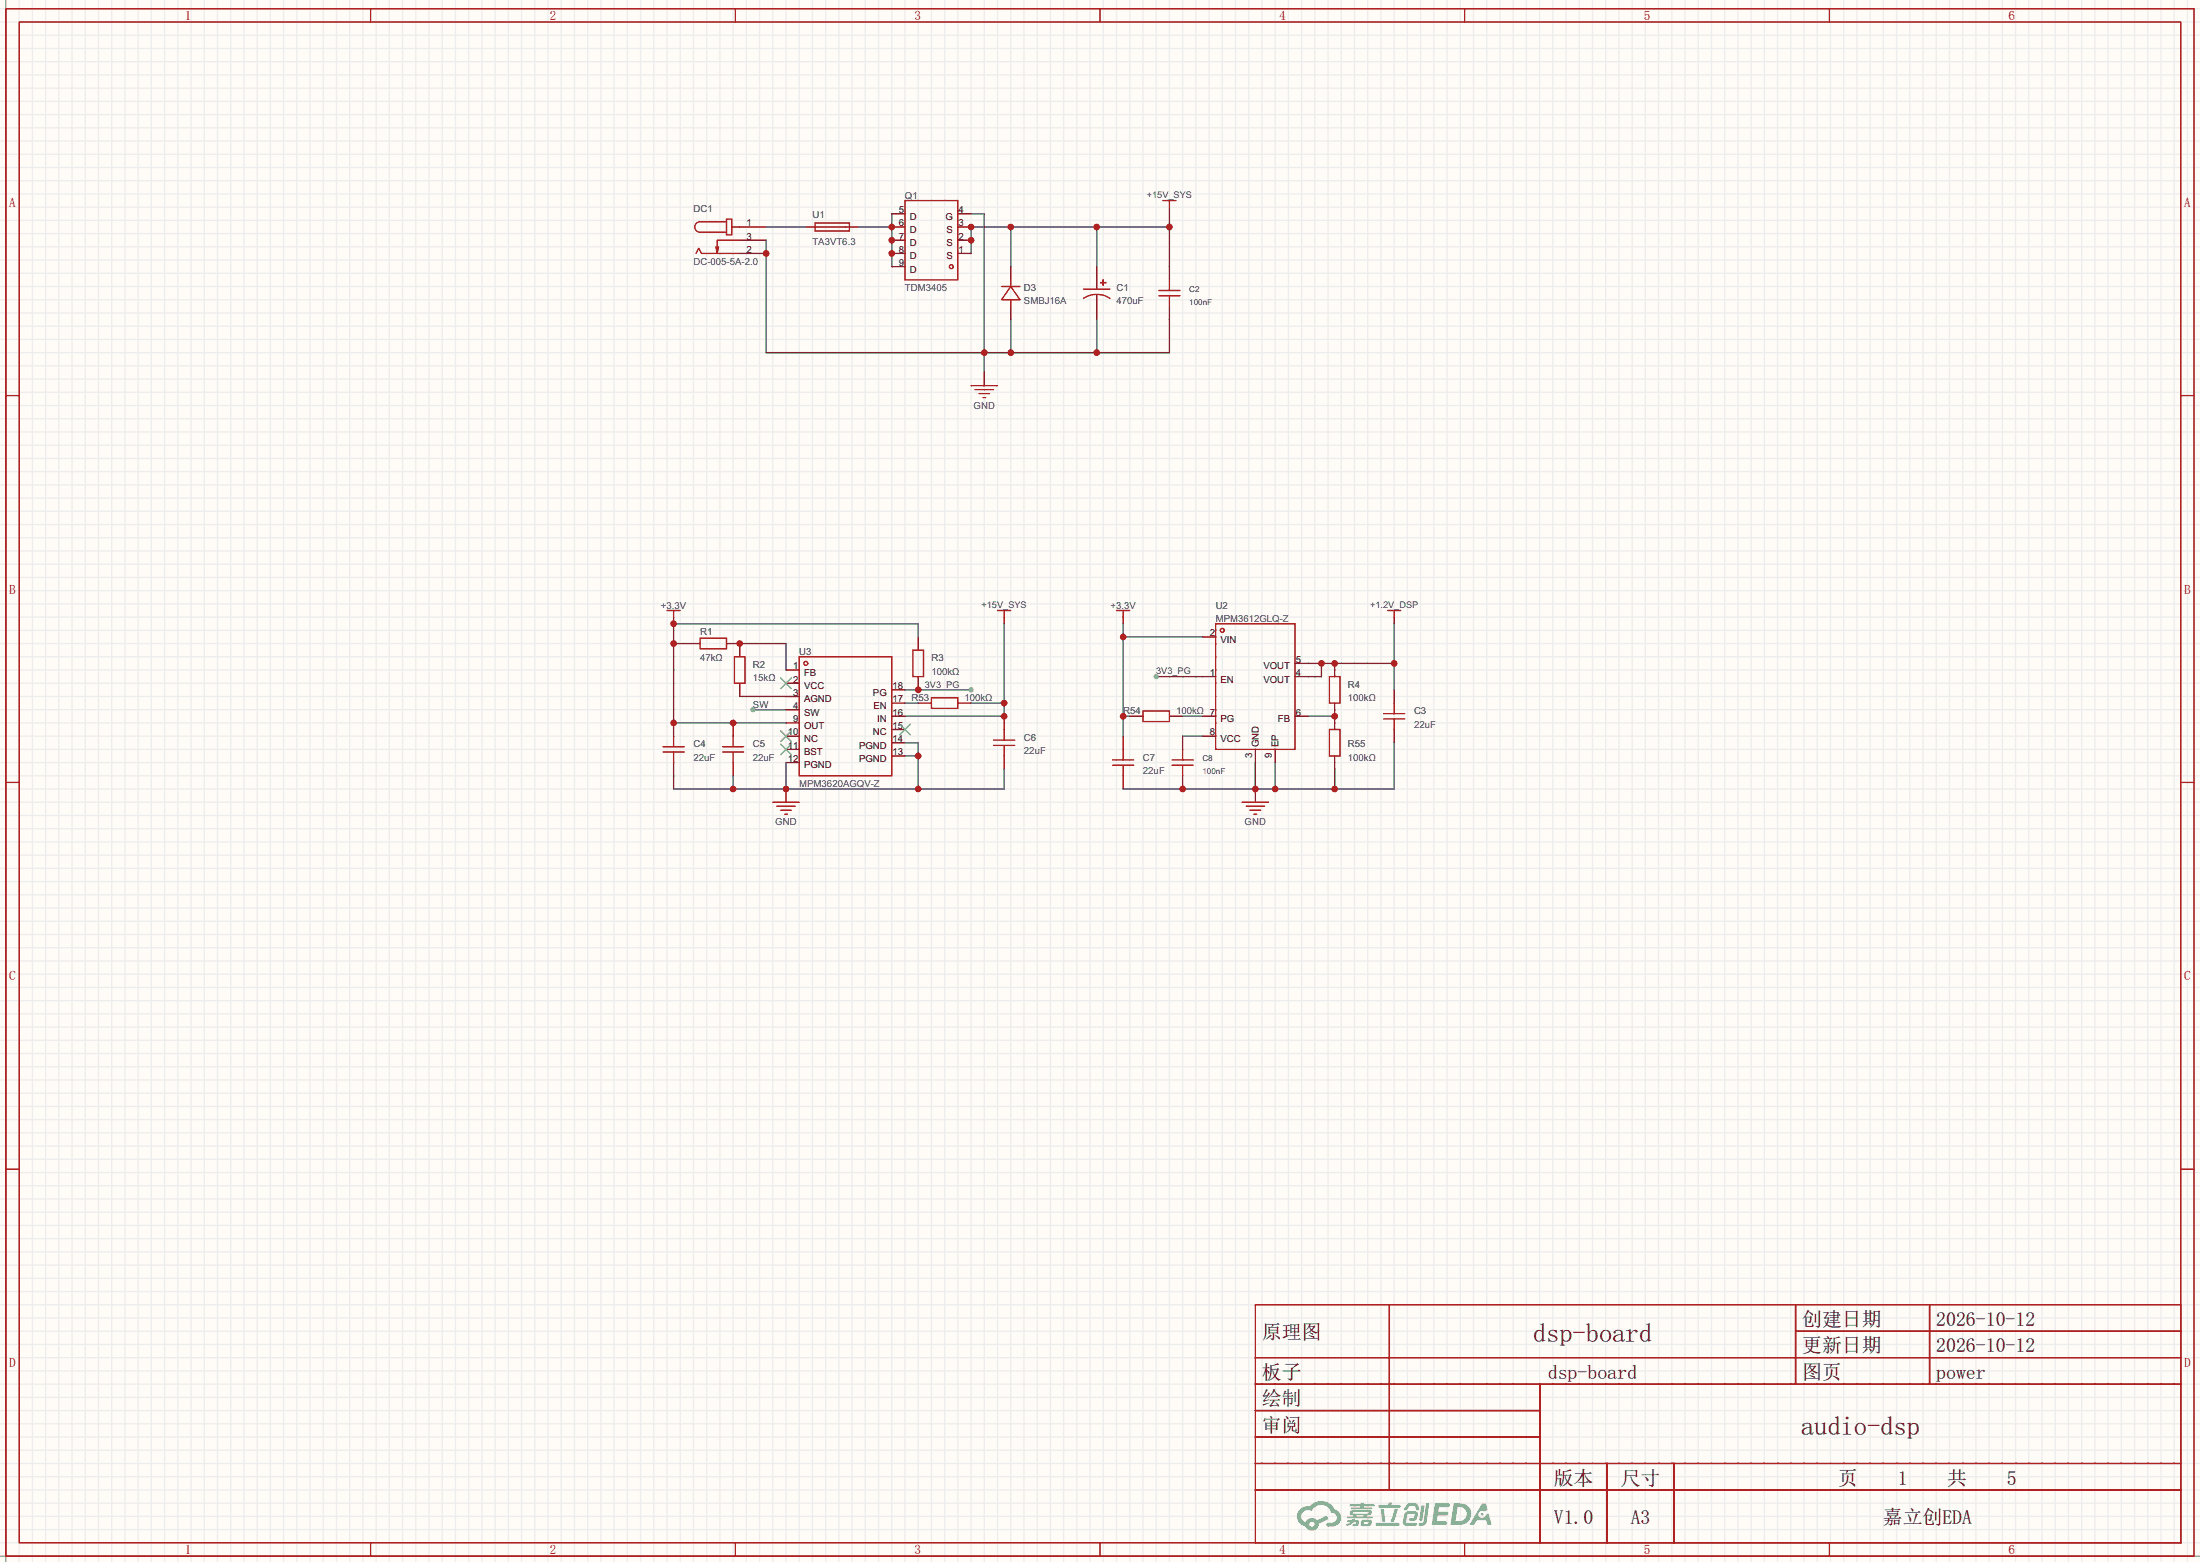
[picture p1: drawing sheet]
<svg xmlns="http://www.w3.org/2000/svg" width="423mm" height="300mm" viewBox="0 0 423 300" stroke-linecap="round" stroke-linejoin="round" font-family="sans-serif">
<path d="M0 0h422.7v300h-422.7z" fill="#fffcf7"/>
<g fill="none" stroke="#ededed" stroke-width=".25">
<path d="M0 1.7h422.7M0 4.2h422.7M0 6.8h422.7M0 9.3h422.7M0 11.8h422.7M0 14.4h422.7M0 16.9h422.7M0 19.5h422.7M1.1 0v300M3.7 0v300M6.2 0v300M8.8 0v300"/>
<path d="M11.3 0v300M13.8 0v300M16.4 0v300M18.9 0v300M21.5 0v300M24 0v300M26.5 0v300M29.1 0v300M31.6 0v300M34.2 0v300M36.7 0v300M39.2 0v300"/>
<path d="M41.8 0v300M44.3 0v300M46.9 0v300M49.4 0v300M51.9 0v300M54.5 0v300M57 0v300M59.6 0v300M62.1 0v300M64.6 0v300M67.2 0v300M69.7 0v300"/>
<path d="M72.3 0v300M74.8 0v300M77.3 0v300M79.9 0v300M82.4 0v300M85 0v300M87.5 0v300M90 0v300M92.6 0v300M95.1 0v300M97.7 0v300M100.2 0v300"/>
<path d="M102.7 0v300M105.3 0v300M107.8 0v300M110.4 0v300M112.9 0v300M115.4 0v300M118 0v300M120.5 0v300M123.1 0v300M125.6 0v300M128.1 0v300M130.7 0v300"/>
<path d="M133.2 0v300M135.8 0v300M138.3 0v300M140.8 0v300M143.4 0v300M145.9 0v300M148.5 0v300M151 0v300M153.5 0v300M156.1 0v300M158.6 0v300M161.2 0v300"/>
<path d="M163.7 0v300M166.2 0v300M168.8 0v300M171.3 0v300M173.9 0v300M176.4 0v300M178.9 0v300M181.5 0v300M184 0v300M186.6 0v300M189.1 0v300M191.6 0v300"/>
<path d="M194.2 0v300M196.7 0v300M199.3 0v300M201.8 0v300M204.3 0v300M206.9 0v300M209.4 0v300M212 0v300M214.5 0v300M217 0v300M219.6 0v300M222.1 0v300"/>
<path d="M224.7 0v300M227.2 0v300M229.7 0v300M232.3 0v300M234.8 0v300M237.4 0v300M239.9 0v300M242.4 0v300M245 0v300M247.5 0v300M250.1 0v300M252.6 0v300"/>
<path d="M255.1 0v300M257.7 0v300M260.2 0v300M262.8 0v300M265.3 0v300M267.8 0v300M270.4 0v300M272.9 0v300M275.5 0v300M278 0v300M280.5 0v300M283.1 0v300"/>
<path d="M285.6 0v300M288.2 0v300M290.7 0v300M293.2 0v300M295.8 0v300M298.3 0v300M300.9 0v300M303.4 0v300M305.9 0v300M308.5 0v300M311 0v300M313.6 0v300"/>
<path d="M316.1 0v300M318.6 0v300M321.2 0v300M323.7 0v300M326.3 0v300M328.8 0v300M331.3 0v300M333.9 0v300M336.4 0v300M339 0v300M341.5 0v300M344 0v300"/>
<path d="M346.6 0v300M349.1 0v300M351.7 0v300M354.2 0v300M356.7 0v300M359.3 0v300M361.8 0v300M364.4 0v300M366.9 0v300M369.4 0v300M372 0v300M374.5 0v300"/>
<path d="M377.1 0v300M379.6 0v300M382.1 0v300M384.7 0v300M387.2 0v300M389.8 0v300M392.3 0v300M394.8 0v300M397.4 0v300M399.9 0v300M402.5 0v300M405 0v300"/>
<path d="M407.5 0v300M410.1 0v300M412.6 0v300M415.2 0v300M417.7 0v300M420.2 0v300M0 22h422.7M0 24.5h422.7M0 27.1h422.7M0 29.6h422.7M0 32.2h422.7M0 34.7h422.7"/>
<path d="M0 37.2h422.7M0 39.8h422.7M0 42.3h422.7M0 44.9h422.7M0 47.4h422.7M0 49.9h422.7M0 52.5h422.7M0 55h422.7M0 57.6h422.7M0 60.1h422.7M0 62.6h422.7M0 65.2h422.7"/>
<path d="M0 67.7h422.7M0 70.3h422.7M0 72.8h422.7M0 75.3h422.7M0 77.9h422.7M0 80.4h422.7M0 83h422.7M0 85.5h422.7M0 88h422.7M0 90.6h422.7M0 93.1h422.7M0 95.7h422.7"/>
<path d="M0 98.2h422.7M0 100.7h422.7M0 103.3h422.7M0 105.8h422.7M0 108.4h422.7M0 110.9h422.7M0 113.4h422.7M0 116h422.7M0 118.5h422.7M0 121.1h422.7M0 123.6h422.7M0 126.1h422.7"/>
<path d="M0 128.7h422.7M0 131.2h422.7M0 133.8h422.7M0 136.3h422.7M0 138.8h422.7M0 141.4h422.7M0 143.9h422.7M0 146.5h422.7M0 149h422.7M0 151.5h422.7M0 154.1h422.7M0 156.6h422.7"/>
<path d="M0 159.2h422.7M0 161.7h422.7M0 164.2h422.7M0 166.8h422.7M0 169.3h422.7M0 171.9h422.7M0 174.4h422.7M0 176.9h422.7M0 179.5h422.7M0 182h422.7M0 184.6h422.7M0 187.1h422.7"/>
<path d="M0 189.6h422.7M0 192.2h422.7M0 194.7h422.7M0 197.3h422.7M0 199.8h422.7M0 202.3h422.7M0 204.9h422.7M0 207.4h422.7M0 210h422.7M0 212.5h422.7M0 215h422.7M0 217.6h422.7"/>
<path d="M0 220.1h422.7M0 222.7h422.7M0 225.2h422.7M0 227.7h422.7M0 230.3h422.7M0 232.8h422.7M0 235.4h422.7M0 237.9h422.7M0 240.4h422.7M0 243h422.7M0 245.5h422.7M0 248.1h422.7"/>
<path d="M0 250.6h422.7M0 253.1h422.7M0 255.7h422.7M0 258.2h422.7M0 260.8h422.7M0 263.3h422.7M0 265.8h422.7M0 268.4h422.7M0 270.9h422.7M0 273.5h422.7M0 276h422.7M0 278.5h422.7"/>
<path d="M0 281.1h422.7M0 283.6h422.7M0 286.2h422.7M0 288.7h422.7M0 291.2h422.7M0 293.8h422.7M0 296.3h422.7M0 298.9h422.7"/>
</g>
<path d="M1.1 0v300M0 298.9h422.7" fill="none" stroke="#999" stroke-width=".25"/>
<g fill="none" stroke="#a10000" stroke-width=".25">
<path d="M1.1 1.7h420.4v297.2h-420.4zM3.7 4.2h415.3v292.1h-415.3zM71.2 1.7v2.5M141.3 1.7v2.5M211.3 1.7v2.5M281.4 1.7v2.5M351.5 1.7v2.5M1.1 76h2.6M419 76h2.5M1.1 150.3h2.6M419 150.3h2.5M1.1 224.6h2.6"/>
<path d="M419 224.6h2.5M241.2 250.6h177.8v45.7h-177.8zM266.9 250.6v35.6M345 250.6v15.2M345 255.7h74M370.7 250.6v15.2M241.2 260.8h177.8M241.2 265.8h177.8M241.2 270.9h54.7M241.2 276h54.7M295.9 265.8v30.5M71.2 296.3v2.6"/>
<path d="M141.3 296.3v2.6M211.3 296.3v2.6M241.2 281.1h177.8M241.2 286.2h177.8M281.4 296.3v2.6M308.8 281.1v15.2M321.6 281.1v15.2M351.5 296.3v2.6"/>
</g>
<g fill="#5487ff">
<path d="M275.7 288.7h1.6a1.34 1.34 0 0 1 1.2 .2 .37 .37 0 0 1-.3 .6h-1.7l-.2 .8h1.6a.37 .37 0 0 1 .4 .4 .37 .37 0 0 1-.4 .4h-1.7l-.2 1.1h1.4a.48 .48 0 0 1 .6 .3v.2l-.3 .2h-2.6z"/>
<path d="M284.7 288.8h.7l.4 1.2-.6 .3a.72 .72 0 0 0-1.1 .2 .72 .72 0 0 0 .3 1 .72 .72 0 0 0 1-.3l.1-.3 .5-.2 .6 2.2h-.8l-.3-.9h-1.8l-.5 .9h-.9z"/>
<path d="M273.1 289.1h.6l-.4 2.8a.31 .31 0 0 1-.3 .2 .31 .31 0 0 1-.3-.3z"/>
<path d="M274 288.7h.6l-.5 3.7a.97 .97 0 0 1-1.6 .5l.2-.4h.6l.2-.2z"/>
<path d="M270.3 289l.5-.3h1.2l.4 .4 .3 .9-.6 .1-.3-.9h-.8l-.2 .1-.6 .8-.5-.1z"/>
<path d="M269.9 290.6l.5-.3h1.4a.69 .69 0 0 1 .6 .4 .69 .69 0 0 1-.1 .7 .74 .74 0 0 1-.8 .7h-.6a.27 .27 0 0 1-.2-.3 .27 .27 0 0 1 .3-.2l.6-.1 .2-.7h-1.4l-.3 1.7h1.9a.28 .28 0 0 1 .2 .3 .28 .28 0 0 1-.3 .3l-1.9-.1-.4-.2-.1-.5z"/>
<path d="M264.3 292.5h4.3a.28 .28 0 0 1 .3 .3 .28 .28 0 0 1-.3 .3h-4.2l-.1-.2z"/>
<path d="M268 289.8h.6l-.8 2.4a.3 .3 0 0 1-.4 .2 .3 .3 0 0 1-.2-.3z"/>
<path d="M265.3 289.8h.6l.2 2.2-.2 .3-.4-.2z"/>
<path d="M264.8 289.1h1.9l.2-.5h.5l-.1 .5h1.5a.27 .27 0 0 1 .3 .2 .27 .27 0 0 1-.3 .3h-3.9l-.1-.1z"/>
<path d="M258.9 292h.7l.1-.2h.6l-.1 .2h.8l.1 .4-.2 .5-1.1 .2v-.4l.7-.1v-.2h-.5l-.5 .4-.8 .3-.1-.3 .8-.4h-.6z"/>
<path d="M259.3 288.9h2.1l.1-.2 .6-.1-.1 .3h1.9l.2 .3-.2 .1h-1.9l-.1 .2h1.6l.2 .2-.2 .2h-3.9l-.1-.4h1.8v-.2h-1.9l-.1-.1z"/>
<path d="M279.3 288.7l-.6 4.2h1.4a2.14 2.14 0 0 0 2.6-2.1 2.14 2.14 0 0 0-2.7-2.1zM280 289.5a1.37 1.37 0 0 1 1.8 1.2 1.37 1.37 0 0 1-1.5 1.5h-.7z"/>
<path d="M259.4 290.2l-.1 .7 .6 .1 .1 .3h-1.2l.1 .3h4.6l.2-.1-.2-.2h-.9l.1-.3a.6 .6 0 0 0 .7-.2 .6 .6 0 0 0 0-.7h-3.6zM260 290.4l2.9 .1-.1 .2h-2.8zM260.6 291h1.4l-.1 .3h-1.2z"/>
<path d="M261.6 292.1a.9 .9 0 0 0-.1 1 2.48 2.48 0 0 0 1.9-.2 .84 .84 0 0 0 0-1h-1.4zM262.1 292.3h.7l.1 .3-.2 .2-.7-.1z"/>
<path d="M249.8 289.9a1.91 1.91 0 0 0-.6 1.9 1.91 1.91 0 0 0 1.6 1.4 1.35 1.35 0 0 0 1.5 .8 1.35 1.35 0 0 0 1.1-1.3l1.9-.9-.5-.7-1.8 .9a1.41 1.41 0 0 0-2.2 .4 1.25 1.25 0 0 1-.6-1.8 1.25 1.25 0 0 1 1.8-.4 1.97 1.97 0 0 1 2-1.1 1.97 1.97 0 0 1 1.7 1.5 .96 .96 0 0 1 1.1 .8 .96 .96 0 0 1-.9 1.1h-.6a.39 .39 0 0 0-.5 .3 .39 .39 0 0 0 .4 .4 1.87 1.87 0 0 0 1.9-.5 1.87 1.87 0 0 0 .3-2l-.6-.6-.4-.2a2.86 2.86 0 0 0-4.8-.6h-.3a2.27 2.27 0 0 0-1.5 .6zM251.6 292.8a.49 .49 0 0 1 .9 0 .49 .49 0 0 1-.9 0z"/>
<circle cx="284.8" cy="290.9" r=".27"/>
</g>
<path d="M133.7 48.7l.5-1 .5 1h7.4M138 47.4l-.2 1.3M139.6 42.1h1v3h-1zM139.6 42.6h-5.1a1.02 1.02 0 0 0-1 1 1.02 1.02 0 0 0 1 1h5.1M140.6 43.6h1.5M142.1 46.1h-4.3v2.6l-.3-1.3M156.6 42.8h6.6v1.6h-6.6zM157.4 43.6h5M208.2 57.3a4.6 4.6 0 0 1 5 0M208.2 55.5h5M211.5 54.3h1zM211.9 53.8l.1 1z" fill="none" stroke="#a10000" stroke-width=".25"/>
<path d="M142.1 43.6h5.1M142.1 48.7h5.1M142.1 46.1h5.1M154.8 43.6h2.6M162.4 43.6h2.6M210.7 51.2v4.3M210.7 56.6v4.8" fill="none" stroke="#870000" stroke-width=".25"/>
<path d="M147.2 46.1v21.6h77.5v-6.3M186.6 41.1h2.5v30.4M194.2 61.4v6.3M210.7 61.4v6.3" fill="none" stroke="#008700" stroke-width=".25"/>
<g fill="#c00">
<circle cx="210.7" cy="67.7" r=".63"/>
<circle cx="194.2" cy="67.7" r=".63"/>
<circle cx="189.1" cy="67.7" r=".63"/>
<circle cx="147.2" cy="48.7" r=".63"/>
</g>
<path d="M147.2 43.6h7.6M165 43.6h6.3M171.3 41.1v10.1M194.2 43.6v7.6M210.7 43.6v7.6M224.7 43.6h-38.1v5.1M224.7 41.1v10.1" fill="none" stroke="#008700" stroke-width=".25"/>
<g fill="#c00">
<circle cx="194.2" cy="43.6" r=".63"/>
<circle cx="210.7" cy="43.6" r=".63"/>
<circle cx="224.7" cy="43.6" r=".63"/>
</g>
<path d="M171.3 51.2h2.6M171.3 48.7h2.6" fill="none" stroke="#870000" stroke-width=".25"/>
<circle cx="171.3" cy="48.7" r=".63" fill="#c00"/>
<path d="M171.3 46.1h2.6" fill="none" stroke="#870000" stroke-width=".25"/>
<circle cx="171.3" cy="46.1" r=".63" fill="#c00"/>
<path d="M171.3 43.6h2.6" fill="none" stroke="#870000" stroke-width=".25"/>
<circle cx="171.3" cy="43.6" r=".63" fill="#c00"/>
<path d="M171.3 41.1h2.6M184 41.1h2.6M184 43.6h2.6" fill="none" stroke="#870000" stroke-width=".25"/>
<circle cx="186.6" cy="43.6" r=".63" fill="#c00"/>
<path d="M184 46.1h2.6" fill="none" stroke="#870000" stroke-width=".25"/>
<circle cx="186.6" cy="46.1" r=".63" fill="#c00"/>
<g fill="none" stroke="#870000" stroke-width=".25">
<path d="M224.7 39.8v1.3M184 48.7h2.6M194.2 51.2v2.6M194.2 58.8v2.6M224.7 51.2v2.6M224.7 58.8v2.6M189.1 71.5v2.6M129.4 118.5v1.3M192.9 118.5v1.3M215.8 118.5v1.3M267.8 118.5v1.3M129.4 138.8v2.6"/>
<path d="M132 123.6h2.5M139.6 123.6h2.5v2.5M140.8 138.8v2.6M142.1 131.2v2.6M151 128.7h2.5M151 131.2h2.5M151 133.8h2.5M151 136.3h2.5M151 138.8h2.5M171.3 137.6h2.6M171.3 135h2.6M171.3 132.5h2.6"/>
<path d="M176.4 135h2.5M176.4 122.3v2.6M176.4 130v2.5M184 135h2.6M192.9 137.6v2.5M217 137.6h2.6M224.7 137.6h2.5M231 137.6h2.6M231 122.3h2.6M231 130h2.6M248.8 137.6h2.5M248.8 130h2.5"/>
<path d="M248.8 127.4h2.5M256.4 127.4v2.6M256.4 135v5.1M267.8 132.5v2.5M129.4 146.5v2.5M140.8 146.5v2.5M151 151.5v2.6M151 141.4h2.5M151 143.9h2.5M151 146.5h2.5M171.3 145.2h2.6M171.3 142.7h2.6"/>
<path d="M171.3 140.1h2.6M192.9 145.2v2.5M215.8 141.4v2.5M215.8 149v2.5M227.2 141.4v2.5M227.2 149v2.5M231 141.4h2.6M241.2 143.9v2.6M241.2 151.5v2.6M245 143.9v2.6M256.4 145.2v2.5M267.8 140.1v2.6"/>
</g>
<g fill="none" stroke="#a10000" stroke-width=".25">
<path d="M173.9 38.5h10.1v15.3h-10.1zM223.4 38.5h2.5M224.7 38.5v1.3M192.4 55h3.6M194.2 55l1.8 2.6h-3.6zM194.2 53.8v1.2M194.2 57.6v1.2M222.6 56.8h4.1M222.6 55.8h4.1M224.7 53.8v2M224.7 56.8v2M186.6 74.1h5"/>
<path d="M187.3 74.8h3.6M188.1 75.6h2M188.8 76.4h.6M128.1 117.3h2.6M129.4 117.3v1.2M191.6 117.3h2.6M192.9 117.3v1.2M214.5 117.3h2.5M215.8 117.3v1.2M233.6 119.8h15.2v24.1h-15.2zM266.6 117.3h2.5M267.8 117.3v1.2"/>
<path d="M134.5 122.6h5.1v2h-5.1zM141.1 126.1h2v5.1h-2zM153.5 126.1h17.8v22.9h-17.8zM175.4 124.9h2v5.1h-2zM178.9 134h5.1v2.1h-5.1zM219.6 136.6h5.1v2h-5.1zM255.4 130h2v5h-2zM265.8 138.1h4.1M265.8 137.1h4.1M267.8 135v2.1M267.8 138.1v2M127.4 144.4h4"/>
<path d="M127.4 143.4h4M129.4 141.4v2M129.4 144.4v2.1M138.8 144.4h4.1M138.8 143.4h4.1M140.8 141.4v2M140.8 144.4v2.1M148.5 154.1h5M149.2 154.9h3.6M150 155.6h2M150.7 156.4h.6M190.9 143.2h4"/>
<path d="M190.9 142.2h4M192.9 140.1v2.1M192.9 143.2v2M213.7 147h4.1M213.7 146h4.1M215.8 143.9v2.1M215.8 147v2M225.2 147h4M225.2 146h4M227.2 143.9v2.1M227.2 147v2M238.6 154.1h5.1"/>
<path d="M239.4 154.9h3.6M240.2 155.6h2M240.9 156.4h.5M255.4 140.1h2v5.1h-2z"/>
<circle cx="182.8" cy="51.2" r=".38"/>
<circle cx="154.8" cy="127.4" r=".38"/>
<circle cx="234.8" cy="121.1" r=".38"/>
</g>
<path d="M150 130.2l2 2M152 130.2l-2 2M172.8 139.1l2.1 2M174.9 139.1l-2.1 2M150 140.4l2 2M150 142.9l2 2M152 140.4l-2 2M152 142.9l-2 2" fill="none" stroke="#3c3" stroke-width=".25"/>
<path d="M192.9 119.8v17.8h-19M186.6 135h6.3" fill="none" stroke="#008700" stroke-width=".25"/>
<g fill="#c00">
<circle cx="192.9" cy="135" r=".63"/>
<circle cx="192.9" cy="137.6" r=".63"/>
</g>
<path d="M129.4 123.6h2.6M173.9 135h2.5M176.4 122.3v-2.5h-47v19h21.6" fill="none" stroke="#008700" stroke-width=".25"/>
<g fill="#c00">
<circle cx="140.8" cy="138.8" r=".63"/>
<circle cx="129.4" cy="138.8" r=".63"/>
<circle cx="129.4" cy="123.6" r=".63"/>
<circle cx="129.4" cy="119.8" r=".63"/>
</g>
<path d="M140.8 149v2.5M151 146.5v5M173.9 142.7h2.5v8.8M173.9 145.2h2.5M192.9 147.7v3.8h-63.5v-2.5" fill="none" stroke="#008700" stroke-width=".25"/>
<g fill="#c00">
<circle cx="151" cy="151.5" r=".63"/>
<circle cx="176.4" cy="151.5" r=".63"/>
<circle cx="176.4" cy="145.2" r=".63"/>
<circle cx="140.8" cy="151.5" r=".63"/>
</g>
<path d="M142.1 133.8h8.9M173.9 132.5h12.7" fill="none" stroke="#008700" stroke-width=".25"/>
<circle cx="176.4" cy="132.5" r=".63" fill="#c00"/>
<circle cx="186.6" cy="132.5" r=".51" fill="#999"/>
<path d="M142.1 123.6h8.9v5.1" fill="none" stroke="#008700" stroke-width=".25"/>
<circle cx="142.1" cy="123.6" r=".63" fill="#c00"/>
<path d="M222.1 130h8.9" fill="none" stroke="#008700" stroke-width=".25"/>
<circle cx="222.1" cy="130" r=".51" fill="#999"/>
<path d="M215.8 119.8v21.6M215.8 122.3h15.2M215.8 137.6h1.2" fill="none" stroke="#008700" stroke-width=".25"/>
<g fill="#c00">
<circle cx="215.8" cy="122.3" r=".63"/>
<circle cx="215.8" cy="137.6" r=".63"/>
</g>
<path d="M227.2 137.6h3.8M227.2 141.4h3.8M241.2 146.5v5M245 146.5v5M256.4 147.7v3.8M267.8 142.7v8.8h-52" fill="none" stroke="#008700" stroke-width=".25"/>
<g fill="#c00">
<circle cx="245" cy="151.5" r=".63"/>
<circle cx="241.2" cy="151.5" r=".63"/>
<circle cx="227.2" cy="151.5" r=".63"/>
<circle cx="256.4" cy="151.5" r=".63"/>
</g>
<path d="M251.3 137.6h5.1" fill="none" stroke="#008700" stroke-width=".25"/>
<circle cx="256.4" cy="137.6" r=".63" fill="#c00"/>
<path d="M267.8 119.8v12.7M251.3 127.4h16.5M253.9 127.4v2.6h-2.6" fill="none" stroke="#008700" stroke-width=".25"/>
<g fill="#c00">
<circle cx="253.9" cy="127.4" r=".63"/>
<circle cx="256.4" cy="127.4" r=".63"/>
<circle cx="267.8" cy="127.4" r=".63"/>
</g>
<path d="M144.7 136.3h6.3" fill="none" stroke="#008700" stroke-width=".25"/>
<circle cx="144.7" cy="136.3" r=".51" fill="#999"/>
<g font-size="5.1">
<text x="294.5" y="257.8">dsp-board</text>
<text x="346" y="275.6">audio-dsp</text>
</g>
<g font-size="3.8">
<text x="242.4" y="257.2">原理图</text>
<text x="346.2" y="254.7">创建日期</text>
<text x="372" y="254.7">2026-10-12</text>
<text x="346.2" y="259.8">更新日期</text>
<text x="372" y="259.8">2026-10-12</text>
<text x="242.4" y="264.8">板子</text>
<text x="242.4" y="269.9">绘制</text>
<text x="297.4" y="264.8">dsp-board</text>
<text x="346.2" y="264.8">图页</text>
<text x="372" y="264.8">power</text>
<text x="242.4" y="275">审阅</text>
<text x="298.5" y="285.2">版本</text>
<text x="311.4" y="285.2">尺寸</text>
<text x="353.2" y="285.2">页</text>
<text x="364.6" y="285.2">1</text>
<text x="374.1" y="285.2">共</text>
<text x="385.5" y="285.2">5</text>
<text x="298.5" y="292.8">V1.0</text>
<text x="313.3" y="292.8">A3</text>
<text x="361.7" y="292.8">嘉立创E</text>
<text x="375.1" y="292.8">DA</text>
</g>
<g font-size="2.5" fill="#a00000">
<text x="35.5" y="3.8">1</text>
<text x="105.6" y="3.8">2</text>
<text x="175.7" y="3.8">3</text>
<text x="245.7" y="3.8">4</text>
<text x="315.8" y="3.8">5</text>
<text x="385.8" y="3.8">6</text>
<text x="1.8" y="39.7">A</text>
<text x="419.6" y="39.7">A</text>
<text x="1.8" y="114">B</text>
<text x="419.6" y="114">B</text>
<text x="1.8" y="188.3">C</text>
<text x="419.6" y="188.3">C</text>
<text x="1.8" y="262.6">D</text>
<text x="419.6" y="262.6">D</text>
<text x="35.5" y="298.5">1</text>
<text x="105.6" y="298.5">2</text>
<text x="175.7" y="298.5">3</text>
<text x="245.7" y="298.5">4</text>
<text x="315.8" y="298.5">5</text>
<text x="385.8" y="298.5">6</text>
</g>
<g font-size="1.8" fill="#000080">
<text x="133.2" y="40.7">DC1</text>
<text x="156.1" y="42">U1</text>
<text x="173.9" y="38.1">Q1</text>
<text x="196.7" y="55.9">D3</text>
<text x="214.5" y="55.9">C1</text>
<text x="233.6" y="116.9">U2</text>
<text x="134.5" y="122">R1</text>
<text x="153.5" y="125.8">U3</text>
<text x="144.7" y="128.3">R2</text>
<text x="178.9" y="127">R3</text>
<text x="175.1" y="134.7">R53</text>
<text x="215.8" y="137.2">R54</text>
<text x="259" y="132.1">R4</text>
<text x="271.7" y="137.2">C3</text>
<text x="133.2" y="143.6">C4</text>
<text x="144.7" y="143.6">C5</text>
<text x="196.7" y="142.3">C6</text>
<text x="259" y="143.6">R55</text>
<text x="219.6" y="146.1">C7</text>
</g>
<g font-size="1.8">
<text x="172.7" y="40.9">5</text>
<text x="184.1" y="40.9">4</text>
<text x="143.4" y="43.5">1</text>
<text x="143.4" y="46">3</text>
<text x="172.7" y="46">7</text>
<text x="172.7" y="43.5">6</text>
<text x="174.8" y="47.3">D</text>
<text x="174.8" y="44.7">D</text>
<text x="174.8" y="42.2">D</text>
<text x="181.6" y="42.2">G</text>
<text x="181.8" y="44.7">S</text>
<text x="181.8" y="47.3">S</text>
<text x="184.1" y="43.5">3</text>
<text x="184.1" y="46">2</text>
<text x="143.4" y="48.5">2</text>
<text x="172.7" y="51.1">9</text>
<text x="172.7" y="48.5">8</text>
<text x="174.8" y="52.4">D</text>
<text x="174.8" y="49.8">D</text>
<text x="181.8" y="49.8">S</text>
<text x="184.1" y="48.5">1</text>
<text x="232.4" y="122.2">2</text>
<text x="234.5" y="123.5">VIN</text>
<text x="152.4" y="128.6">1</text>
<text x="152.4" y="131.1">2</text>
<text x="154.5" y="129.8">FB</text>
<text x="232.4" y="129.8">1</text>
<text x="234.5" y="131.1">EN</text>
<text x="242.7" y="131.1">VOUT</text>
<text x="242.7" y="128.6">VOUT</text>
<text x="248.9" y="129.8">4</text>
<text x="248.9" y="127.3">5</text>
<text x="152.4" y="133.6">3</text>
<text x="152.4" y="136.2">4</text>
<text x="154.5" y="132.4">VCC</text>
<text x="154.5" y="134.9">AGND</text>
<text x="154.5" y="137.4">SW</text>
<text x="167.7" y="133.6">PG</text>
<text x="167.8" y="136.2">EN</text>
<text x="171.4" y="137.4">16</text>
<text x="171.4" y="134.9">17</text>
<text x="171.4" y="132.4">18</text>
<text x="232.4" y="137.4">7</text>
<text x="248.9" y="137.4">6</text>
<text x="151.4" y="141.3">10</text>
<text x="151.4" y="143.8">11</text>
<text x="152.4" y="138.7">9</text>
<text x="154.5" y="140">OUT</text>
<text x="154.5" y="142.5">NC</text>
<text x="165" y="143.8">PGND</text>
<text x="167.7" y="141.3">NC</text>
<text x="168.5" y="138.7">IN</text>
<text x="171.4" y="142.5">14</text>
<text x="171.4" y="140">15</text>
<text x="232.4" y="141.3">8</text>
<text x="234.5" y="138.7">PG</text>
<text x="234.5" y="142.5">VCC</text>
<text x="241.8" y="143.5" transform="rotate(-90 241.8 143.5)">GND</text>
<text x="245.5" y="138.7">FB</text>
<text x="245.6" y="143.5" transform="rotate(-90 245.6 143.5)">EP</text>
<text x="151.4" y="146.3">12</text>
<text x="154.5" y="145.1">BST</text>
<text x="154.5" y="147.6">PGND</text>
<text x="165" y="146.3">PGND</text>
<text x="171.4" y="145.1">13</text>
<text x="240.5" y="145.6" transform="rotate(-90 240.5 145.6)">3</text>
<text x="244.4" y="145.6" transform="rotate(-90 244.4 145.6)">9</text>
</g>
<g font-size="1.8" fill="#00f">
<text x="220.3" y="38.1">+15V_SYS</text>
<text x="156.1" y="47">TA3VT6.3</text>
<text x="133.2" y="50.8">DC-005-5A-2.0</text>
<text x="173.9" y="55.9">TDM3405</text>
<text x="196.7" y="58.5">SMBJ16A</text>
<text x="214.5" y="58.5">470uF</text>
<text x="187" y="78.5">GND</text>
<text x="127" y="116.9">+3.3V</text>
<text x="188.6" y="116.8">+15V_SYS</text>
<text x="213.3" y="116.9">+3.3V</text>
<text x="233.6" y="119.4">MPM3612GLQ-Z</text>
<text x="263.2" y="116.8">+1.2V_DSP</text>
<text x="134.5" y="127">47kΩ</text>
<text x="144.7" y="130.9">15kΩ</text>
<text x="178.9" y="129.6">100kΩ</text>
<text x="222.1" y="129.5">3V3_PG</text>
<text x="144.7" y="135.9">SW</text>
<text x="177.7" y="132.1">3V3_PG</text>
<text x="185.3" y="134.7">100kΩ</text>
<text x="225.9" y="137.2">100kΩ</text>
<text x="259" y="134.7">100kΩ</text>
<text x="271.7" y="139.7">22uF</text>
<text x="133.2" y="146.1">22uF</text>
<text x="144.7" y="146.1">22uF</text>
<text x="196.7" y="144.8">22uF</text>
<text x="219.6" y="148.6">22uF</text>
<text x="259" y="146.1">100kΩ</text>
<text x="153.5" y="151.2">MPM3620AGQV-Z</text>
<text x="148.9" y="158.5">GND</text>
<text x="239.1" y="158.5">GND</text>
</g>
<g font-size="1.6" fill="#000080">
<text x="228.5" y="56">C2</text>
<text x="231" y="146.2">C8</text>
</g>
<g font-size="1.6" fill="#00f">
<text x="228.5" y="58.5">100nF</text>
<text x="231" y="148.7">100nF</text>
</g>
</svg>
